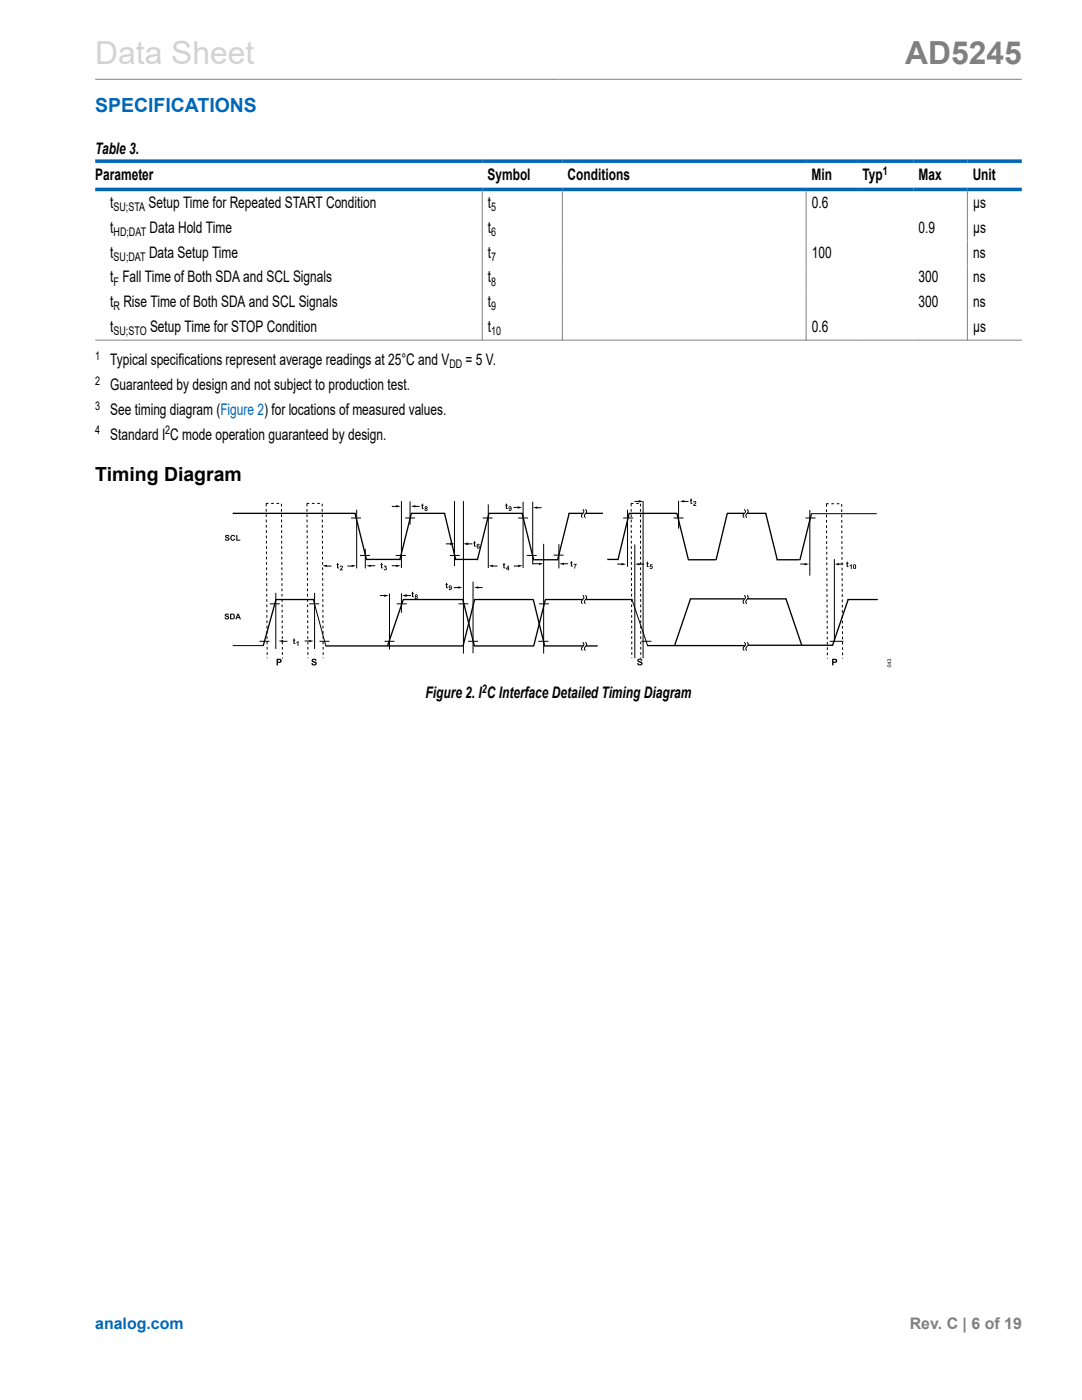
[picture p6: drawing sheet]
<svg xmlns="http://www.w3.org/2000/svg" width="216mm" height="279mm" viewBox="0 0 216 279" stroke-linecap="round" stroke-linejoin="round" font-family="sans-serif">
<path d="M19 15.8h184.9M96.2 38.2v29.8M112.2 38.2v29.8M160.9 38.2v29.8M193 38.2v29.8M19 67.9h184.9" fill="none" stroke="#808080" stroke-width=".2"/>
<path d="M19 32.2h184.9M19 37.8h184.9" fill="none" stroke="#0067b8" stroke-width=".71"/>
<g fill="#000">
<path d="M137.8 99.6l.2-.2v.3h.1v.2h-.1v.4l.2 .2h-.4l-.1-.6zM45 106.8h.5l.2 .2 .1 .1h-.3l-.3-.2-.1 .1 .1 .2a.43 .43 0 0 1 .6 .5 .43 .43 0 0 1-.8 .1l-.1-.3h.2a.22 .22 0 0 0 .2 .3 .22 .22 0 0 0 .2-.3 .43 .43 0 0 1-.5-.2 .43 .43 0 0 1 0-.5zM46.1 106.9l.6-.1 .2 .3h-.2l-.1-.1a.33 .33 0 0 0-.4 .3 .33 .33 0 0 0 .5 .3v-.1l.2 .1a.55 .55 0 0 1-.8 .2 .55 .55 0 0 1 0-.9zM47.1 106.8h.3v.9h.5v.2h-.8zM64.4 112.9l.8-.2v.5zM67.3 112.4l.2-.1v.3h.1v.2h-.1v.4l.1 .2-.3-.1-.1-.5zM67.9 112.9a.37 .37 0 0 1 .5 .3 .37 .37 0 0 1-.3 .5h.3v.1h-.6l.1-.3a.32 .32 0 0 0 .3-.5l-.4 .2zM70.2 112.7l.8 .2-.8 .3zM73.1 112.9l.8-.2v.5zM76 112.4l.2-.1v.3h.2v.2h-.2v.4l.2 .2-.4-.1-.1-.5zM76.7 112.9a.26 .26 0 0 1 .3 0 .26 .26 0 0 1 0 .4 .3 .3 0 0 1 0 .5 .3 .3 0 0 1-.4-.2h.4v-.2h-.2l.2-.3h-.4zM76.7 118.7l.9 .2-.9 .2z"/>
<path d="M79 112.7l1 .2-1 .3zM79 100.8l1 .3-1 .2zM80.2 118.9l1-.3v.5zM82.2 118.2l.2-.2v.3h.2v.2h-.2v.4l.2 .2h-.4l-.1-.6zM82 101.1l.9-.3v.5zM84.2 100.6l.2-.1v.3h.1v.1h-.1v.4l.1 .3-.3-.1-.1-.6zM89 116.4l.2-.1v.2h.2v.2h-.2v.4l.2 .3-.4-.1-.1-.6zM89.8 108.3l.9 .2-.9 .3zM91.4 117l.9 .3-.9 .2zM92.5 108.5l.9-.2v.5zM94.6 108.1l.2-.1v.3h.1v.1h-.1v.4l.1 .3-.3-.1-.1-.6zM94.6 117.3l.8-.3v.5z"/>
<path d="M97.5 112.9l.9-.2v.5zM100.4 112.4l.3-.1v.3h.1v.2h-.1v.4l.1 .2-.3-.1-.2-.5zM100.9 100.6l.2-.1v.3h.2v.1h-.2v.4l.2 .3-.4-.1-.1-.6zM103.3 101.1l.9 .2-.9 .2zM103.4 112.7l.9 .2-.9 .3zM106.4 101.3l.8-.2v.4zM107.6 112.3l.8 .2-.8 .3zM111.6 112.5l.9-.2v.5zM113.9 112.1l.2-.1v.2h.2v.2h-.2v.4l.2 .3-.4-.1-.1-.6zM114.4 112.5h.7l-.3 1h-.2v-.2l.3-.6h-.5zM124 112.4l.9 .2-.9 .2zM127.5 99.8l.9 .3-.9 .2z"/>
<path d="M126.7 112.6l.9-.2v.4zM129.1 112.2l.2-.2v.3h.1v.2h-.1v.4l.2 .2h-.4l-.1-.6zM129.7 112.6h.5v.2h-.3l-.1 .2a.32 .32 0 0 1 .4 .2 .32 .32 0 0 1-.2 .4 .32 .32 0 0 1-.4-.3l.2 .1a.18 .18 0 0 0 .3-.2 .16 .16 0 0 0-.3-.1h-.2zM135.7 100.1l.8-.3v.5zM138.4 100.1a.37 .37 0 0 1 .5 .2 .37 .37 0 0 1-.3 .5h.3v.1h-.6l.1-.2a.32 .32 0 0 0 .3-.5l-.4 .1zM160.5 112.4l1 .2-1 .2zM166.6 112.6l.8-.2v.4zM168.9 112.2l.3-.2v.3h.1v.2h-.1v.4l.1 .2h-.3l-.2-.6zM169.5 112.8l.5-.2v1h-.2v-.7l-.3 .1zM44.9 122.5h.5l.3 .1v.2h-.2l-.3-.2-.1 .1 .1 .2a.43 .43 0 0 1 .5 .5 .43 .43 0 0 1-.8 .1l-.1-.3h.2a.22 .22 0 0 0 .3 .3 .22 .22 0 0 0 .1-.3 .43 .43 0 0 1-.4-.2 .43 .43 0 0 1-.1-.5zM55.6 127.9l.9-.2v.5zM58.5 127.5l.3-.1v.3h.1v.1h-.1v.5l.1 .2-.3-.1-.2-.6z"/>
<path d="M59.1 128.2l.5-.3v1h-.2v-.7l-.3 .1zM61.7 127.7l.9 .2-.9 .3zM62.3 131.6l.6-.1 .3 .4h-.3a.22 .22 0 0 0-.2-.3 .22 .22 0 0 0-.2 .3 .56 .56 0 0 1 .6 .7 .59 .59 0 0 1-1-.2l.3-.1a.25 .25 0 0 0 .2 .3 .25 .25 0 0 0 .3-.3 .5 .5 0 0 1-.6-.2 .5 .5 0 0 1 0-.5zM127.3 131.5h.6l.3 .3-.3 .1a.22 .22 0 0 0-.2-.3 .22 .22 0 0 0-.2 .3 .56 .56 0 0 1 .6 .7 .59 .59 0 0 1-1-.2l.3-.1a.25 .25 0 0 0 .3 .3 .25 .25 0 0 0 .2-.3 .5 .5 0 0 1-.6-.2 .5 .5 0 0 1 0-.6zM177.1 131.6h.3a.2 .2 0 0 1 .2-.1 .2 .2 0 0 1 .2 .2 .2 .2 0 0 1-.2 .2 .15 .15 0 0 0 .1-.2 .15 .15 0 0 0-.1-.1 .15 .15 0 0 0-.1 .2l-.3-.2-.1 .2 .2 .1a.17 .17 0 0 1-.2-.1 .17 .17 0 0 1 0-.2z"/>
<path d="M82.9 118.7a.27 .27 0 0 1 .4-.1 .27 .27 0 0 1-.1 .4 .29 .29 0 0 1 .1 .5 .29 .29 0 0 1-.5 0 .29 .29 0 0 1 .1-.5l-.1-.1zM82.9 119.3a.15 .15 0 0 0 .3 0 .15 .15 0 0 0-.3 0zM83 118.9a.12 .12 0 0 0 .2 0 .12 .12 0 0 0-.2 0z"/>
<path d="M84.8 101.1a.27 .27 0 0 1 .4 0 .27 .27 0 0 1 0 .4 .29 .29 0 0 1 0 .4 .29 .29 0 0 1-.4 0 .29 .29 0 0 1 .1-.4l-.2-.2zM84.9 101.7a.15 .15 0 0 0 .3 0 .15 .15 0 0 0-.3 0zM84.9 101.3a.12 .12 0 0 0 .2 0 .12 .12 0 0 0-.2 0z"/>
<path d="M89.6 116.9l.1-.1a.43 .43 0 0 1 .5 .5 .43 .43 0 0 1-.6 .4l-.1-.1h.4l.1-.2a.29 .29 0 0 1-.4-.1 .29 .29 0 0 1 0-.4zM89.6 117.1a.2 .2 0 0 0 .4 0 .2 .2 0 0 0-.4 0z"/>
<path d="M95.2 108.6l.3-.1 .2 .3-.3-.1-.1 .2a.31 .31 0 0 1 .4 .2 .31 .31 0 0 1-.2 .4 .31 .31 0 0 1-.4-.3zM95.3 109.2a.15 .15 0 0 0 .3 0 .15 .15 0 0 0-.3 0z"/>
<path d="M101.4 112.9h.1v.6h.1l-.1 .3h-.2v-.2h-.3zM101.3 113.2l-.2 .3h.2z"/>
<path d="M101.5 101.1l.1-.1a.43 .43 0 0 1 .5 .5 .43 .43 0 0 1-.6 .4v-.1h.3l.1-.2a.29 .29 0 0 1-.4-.1 .29 .29 0 0 1 0-.4zM101.6 101.3a.15 .15 0 0 0 .3 0 .15 .15 0 0 0-.3 0z"/>
<path d="M170.3 112.7l.1-.1a.46 .46 0 0 1 .4 .5 .46 .46 0 0 1-.4 .4l-.2-.2zM170.5 112.8v.6l.1-.4z"/>
<path d="M45.9 122.5h.4a.57 .57 0 0 1 .6 .5 .57 .57 0 0 1-.6 .6h-.4zM46.1 122.7v.7a.39 .39 0 0 0 .5-.4 .39 .39 0 0 0-.5-.3z"/>
<path d="M47.4 122.5h.2l.5 1.1h-.3l-.1-.3h-.4l-.1 .3h-.3zM47.5 122.7l-.1 .5h.3z"/>
<path d="M55.2 131.5h.4a.47 .47 0 0 1 .6 .5 .47 .47 0 0 1-.7 .3v.5h-.3zM55.5 131.7v.4a.28 .28 0 0 0 .3 0 .28 .28 0 0 0 .1-.3z"/>
<path d="M166 131.5h.5a.47 .47 0 0 1 .5 .5 .47 .47 0 0 1-.7 .3v.5h-.3zM166.3 131.7v.4a.28 .28 0 0 0 .3 0 .28 .28 0 0 0 .2-.3z"/>
<path d="M177.1 132.8l.2-.1a.28 .28 0 0 1 .5 0 .28 .28 0 0 1-.2 .5 .34 .34 0 0 1-.4 0 .34 .34 0 0 1-.1-.4zM177.2 132.8l-.1 .1a.28 .28 0 0 0 .3 .2 .28 .28 0 0 0 .3-.3z"/>
<path d="M177.1 132.2l.5-.1 .2 .2h-.2l-.1 .3zM177.2 132.3l.3 .2v-.2z"/>
</g>
<g fill="none" stroke="#000" stroke-width=".2">
<path d="M135.4 99.9v5.6M55 118.3v11.2M62.5 119.6l2.5 9.3M62.8 118.3v11.2M65.1 113h1M69.3 113h1M70 103.4h2M71.2 101.7v11.7M71.8 110.9h2M72.9 109.5v3.9M73.8 112.9h1.1M75.8 118.9h1.1"/>
<path d="M77.7 118.5v11.1M78.2 112.9h1M78.2 101.1h1M79 110.9h2M80.1 100v13.4M80.1 118.4v3.9M80.8 103.4h2M81 118.9h1M81.8 100.1v4.6M82.7 101.1h1M89 108.5h1M89.8 110.9h1.9"/>
<path d="M90.6 117.3h1M90.7 100v13M92.5 100v30.4M93.2 108.5h1.1M94.4 116.1v14.3M95.2 117.3h1.1M96.3 103.4h2M97.4 100.7v12.7M98.2 113h1.1M102.5 101.3h1M102.5 113h1.1M103.4 103.4h2"/>
<path d="M104.4 100.1v13.3M105.1 110.9h2M106.3 112.5h1.4M106.3 100.1v12.5M107.1 101.3h1M108.5 108.5v21.9M110.5 110.8h1.9M111.5 108.6v4.8M112.3 112.5h1.1M116.3 118.8l.2 .5-.5 .8 .2 .4M116.3 101.7l.2 .4-.5 .8 .2 .4M116.8 118.8l.3 .5a.84 .84 0 0 0-.3 1.2"/>
<path d="M116.8 101.7l.3 .4a.94 .94 0 0 0-.4 1l.1 .2M123.2 112.6h1M124.4 103.4h1.9M125.2 101.7v11.4M126.1 119.6l3.1 9.3M126.6 100.1h1.1M126.7 108.7v22.7M127.5 112.6h1M128.3 100v31.4M134.4 103.4h2M136.3 100.1h1.1M148.5 118.8l.2 .5-.4 .8 .2 .4"/>
<path d="M148.5 101.7l.2 .4-.4 .8 .2 .4M149.1 118.8l.1 .1a.67 .67 0 0 1-.3 1l-.1 .2 .2 .4M149.1 101.7l.2 .4a.93 .93 0 0 0-.4 1l.1 .2M159.7 112.6h1M160.7 103.4h2M161.6 101.8v13.1M162 102.5h13M166.5 111.6v16.4M167.3 112.6h1M46.4 128.8h6.2M51.8 128h2M53.8 120.5h2"/>
<path d="M56.3 128h1M60.8 127.9h1M61.7 120.5h2M63.8 128h1.9M76.7 128h2M79.2 120.5h2M91.5 120.5h2M93.4 128h2M107.4 128h2M107.6 120.5h1.9M116.3 128.2l.2 .5-.5 .7 .2 .4M116.8 128.2l.3 .5a.94 .94 0 0 0-.4 .9l.1 .2"/>
<path d="M128 128h2M148.5 128.2l.2 .5-.4 .7 .2 .4M149.1 128.2l.2 .5a.93 .93 0 0 0-.4 .9l.1 .2M165.6 128h2.7"/>
</g>
<g fill="none" stroke="#000" stroke-width=".26">
<path d="M46.4 102.5h24.6M55 119.6h7.6M55.1 119.6l-2.6 9.3M70.8 102.5l2.4 9.3M73.1 111.6h6.8M80.4 119.6h12.1M80.5 119.6l-3.2 9.3M82 102.5h6.8M82.1 102.5l-2.3 9.3M88.7 102.5l2.2 9.3M90.9 111.6h4.5M92.3 119.6l2.4 9.3"/>
<path d="M94.7 119.6h11.8M94.7 119.6l-2.3 9.3M97.4 102.5h6.9M97.6 102.5l-2.4 9.3M104.2 102.5l2.3 9.3M106.4 111.7h4.9M106.4 119.7l2.3 9.2M108.7 119.6h7.8M108.8 119.7l-2.3 9.2M113.4 102.5h6.9M113.6 102.5l-2.3 9.3M116.9 119.6h9.3"/>
<path d="M121.2 111.6h2.2M125.5 102.5h9.6M125.5 102.5l-2.2 9.3M135.1 102.5l2.3 9.3M137.3 111.7h5.5M137.6 119.5h11M137.8 119.5l-3.2 9.3M145.1 102.5h3.4M145.1 102.5l-2.2 9.3M148.8 119.5h8.2M149 102.5h3.9M152.8 102.5l2.3 9.3"/>
<path d="M155 111.7h4.5M156.8 119.5l3.2 9.3M161.9 102.5l-2.3 9.3M169.1 119.6h6.1M169.3 119.6l-3.2 9.3M65 128.9h27.5M94.5 128.9h12.1M108.5 128.9h10.8M129.1 128.8h19.6M149.1 128.8h17"/>
</g>
<path d="M53 100.5h3.2M53.1 100.5l.2 30.9M56.2 100.5l.2 30.9M61.2 100.5h3.2M61.2 100.5l.2 30.9M64.3 100.5l.2 30.9M125.9 100.5h1.9M125.9 100.5l.2 30.9M127.8 100.5l.1 30.9M164.8 100.5h3.2M164.9 100.6l.2 30.8M167.9 100.6l.2 30.8" fill="none" stroke="#000" stroke-width=".2" stroke-dasharray=".5" stroke-linecap="butt"/>
<path d="M116.5 118.8l.3 .5a.98 .98 0 0 0-.4 1l.1 .2M116.5 101.7l.3 .4-.5 .8 .2 .4M148.8 118.8l.2 .5a.84 .84 0 0 0-.2 1.2M148.8 101.7l.2 .4a.94 .94 0 0 0-.4 1l.2 .2M116.5 128.2l.3 .5-.5 .7 .2 .4M148.8 128.2l.2 .5a.94 .94 0 0 0-.4 .9l.2 .2" fill="none" stroke="#fff" stroke-width=".46"/>
<text font-size="6.3" fill="#d3d3d3" x="19" y="12.7">Data Sheet</text>
<text font-size="6.3" fill="#808080" x="180.6" y="12.7">AD5245</text>
<text font-size="3.9" fill="#0067b8" x="19" y="22.3">SPECIFICATIONS</text>
<text font-size="3.9" x="19" y="96">Timing Diagram</text>
<g font-size="3.2">
<text x="19" y="30.8">Table 3.</text>
<text x="19" y="35.9">Parameter</text>
<text x="97.3" y="35.9">Symbol</text>
<text x="113.3" y="35.9">Conditions</text>
<text x="161.9" y="35.9">Min</text>
<text x="172.1" y="35.9">Typ</text>
<text x="183.3" y="35.9">Max</text>
<text x="194.1" y="35.9">Unit</text>
<text x="22" y="41.5">t</text>
<text x="29.6" y="41.5">Setup Time for Repeated START Condition</text>
<text x="97.4" y="41.5">t</text>
<text x="162" y="41.5">0.6</text>
<text x="194.2" y="41.5">µs</text>
<text x="22" y="46.5">t</text>
<text x="29.8" y="46.5">Data Hold Time</text>
<text x="97.4" y="46.5">t</text>
<text x="183.3" y="46.5">0.9</text>
<text x="194.2" y="46.5">µs</text>
<text x="22" y="51.4">t</text>
<text x="29.7" y="51.4">Data Setup Time</text>
<text x="97.4" y="51.4">t</text>
<text x="162" y="51.4">100</text>
<text x="194.2" y="51.4">ns</text>
<text x="22" y="56.4">t Fall Time of Both SDA and SCL Signals</text>
<text x="97.4" y="56.4">t</text>
<text x="183.3" y="56.4">300</text>
<text x="194.2" y="56.4">ns</text>
<text x="22" y="61.3">t Rise Time of Both SDA and SCL Signals</text>
<text x="97.4" y="61.3">t</text>
<text x="183.3" y="61.3">300</text>
<text x="194.2" y="61.3">ns</text>
<text x="22" y="66.2">t</text>
<text x="29.9" y="66.2">Setup Time for STOP Condition</text>
<text x="97.4" y="66.2">t</text>
<text x="162" y="66.2">0.6</text>
<text x="194.2" y="66.2">µs</text>
<text x="22" y="72.9">Typical specifications represent average readings at 25°C and V</text>
<text x="22" y="77.8">Guaranteed by design and not subject to production test.</text>
<text x="92.9" y="72.9">= 5 V.</text>
<text x="22" y="82.8">See timing diagram (Figure 2) for locations of measured values.</text>
<text x="22" y="87.7">Standard I C mode operation guaranteed by design.</text>
<text x="84.9" y="139.3">Figure 2. I C Interface Detailed Timing Diagram</text>
</g>
<text font-size="3.2" fill="#0067b8" x="19" y="265.3">analog.com</text>
<text font-size="3.2" fill="#808080" x="181.5" y="265.3">Rev. C | 6 of 19</text>
<g font-size="2.4">
<text x="176.1" y="34.8">1</text>
<text x="22.7" y="47.1">HD;DAT</text>
<text x="22.7" y="42.2">SU;STA</text>
<text x="98" y="42.2">5</text>
<text x="98" y="47.1">6</text>
<text x="22.7" y="52.1">SU;DAT</text>
<text x="98" y="52.1">7</text>
<text x="22.7" y="57">F</text>
<text x="98" y="57">8</text>
<text x="22.7" y="61.9">R</text>
<text x="98" y="61.9">9</text>
<text x="19" y="71.8">1</text>
<text x="22.7" y="66.9">SU;STO</text>
<text x="98" y="66.9">10</text>
<text x="19" y="76.8">2</text>
<text x="89.7" y="73.5">DD</text>
<text x="19" y="81.7">3</text>
<text x="19" y="86.7">4</text>
<text x="33" y="86.7">2</text>
<text x="96.2" y="138.2">2</text>
</g>
</svg>
